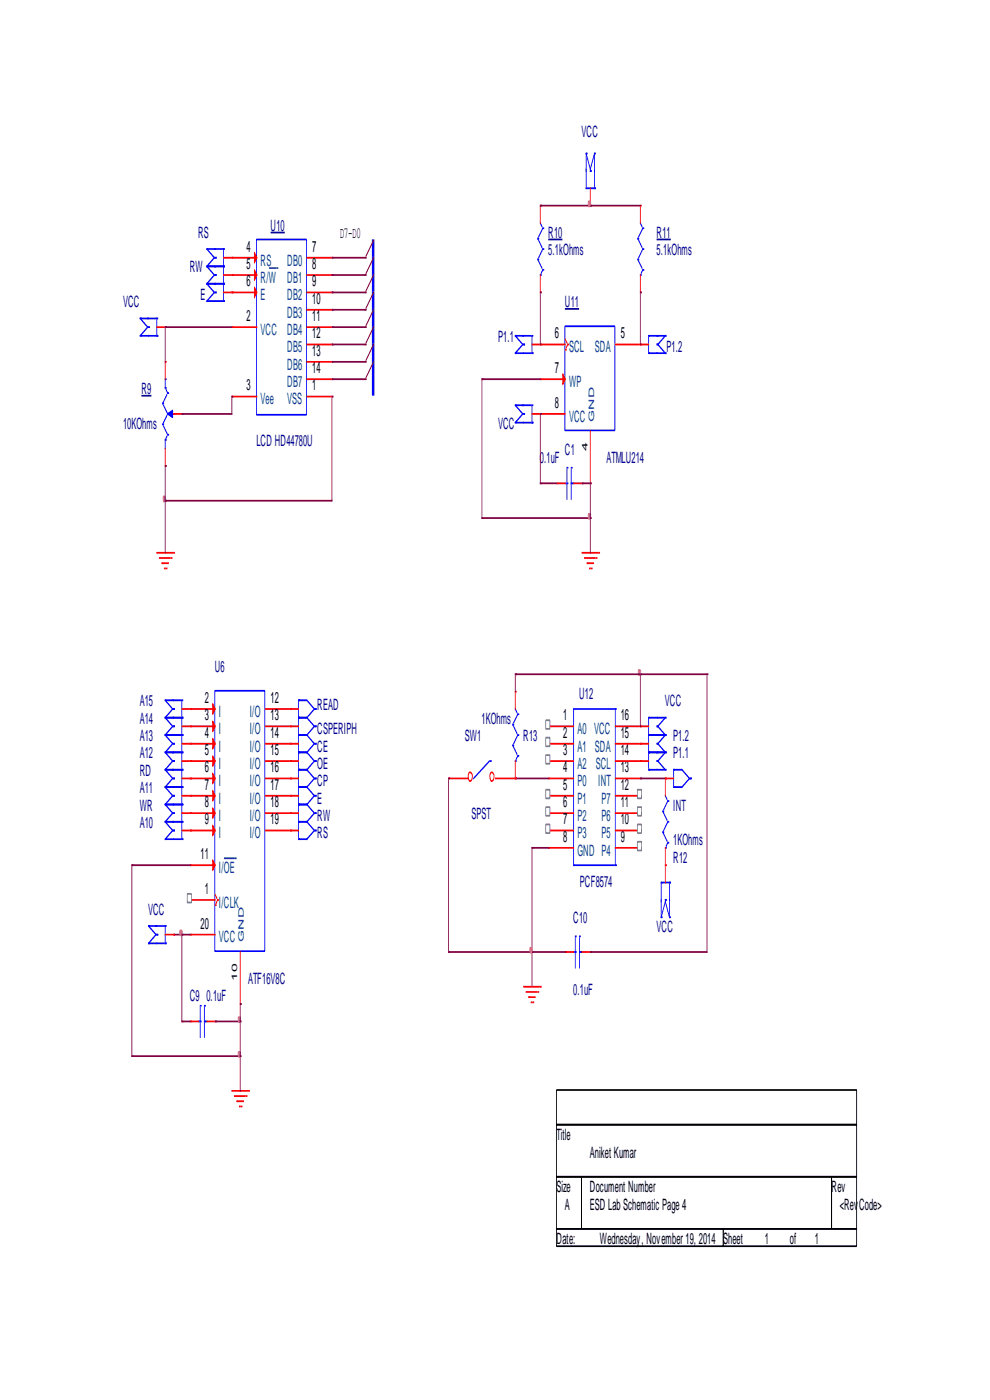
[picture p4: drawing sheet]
<svg xmlns="http://www.w3.org/2000/svg" width="210mm" height="297mm" viewBox="0 0 210 297" stroke-linecap="round" stroke-linejoin="round" font-family="sans-serif">
<path d="M118 231.2h63.7v7.4h-63.7zM118 238.6h63.7v11.1h-63.7zM118 249.7h5.3v11h-5.3zM123.3 249.7h53.1v11h-53.1zM176.4 249.7h5.3v11h-5.3zM118 260.7h35.4v3.7h-35.4zM153.4 260.7h28.3v3.7h-28.3z" fill="none" stroke="#000" stroke-width=".25"/>
<g fill="none" stroke="#00f" stroke-width=".25">
<path d="M124.3 32.6h.1M124.3 39.9h.1M124.3 32.9v6.7M124.3 39.9h1.6M124.3 32.6l.9 3.3 .9-3.3M125.2 36.3h.1M126.1 32.6h.1M126.1 39.9h.1M126.1 32.9v6.7M43.9 52.8h.1M43.9 56.5h.1M43.9 52.8l1.6 1.9-1.6 1.8"/>
<path d="M43.9 56.5l1.6 1.8-1.6 1.9M44.1 52.8h3.1M44.1 56.5h3.1M45.6 54.7h.1M45.6 58.3h.1M47.4 52.8h.1M47.4 56.5h.1M47.4 52.8v3.3M47.4 56.5v3.3M54.4 50.8h10.6v37.2h-10.6zM114.1 50.6h.1M114.1 55h.1"/>
<path d="M114.1 50.6l.8 1.9M114.1 55l.8 1.9M114.6 58.3h.1M114.6 47.3l.3 .7M115.1 48.4h.1M115.1 52.8h.1M115.1 57.2h.1M115.1 48.4l-.9 1.9M115.1 52.8l-.9 1.9M115.1 57.2l-.3 .8M135.3 50.6h.1M135.3 55h.1"/>
<path d="M135.3 50.6l.9 1.9M135.3 55l.9 1.9M135.8 58.3h.1M135.8 47.3l.4 .7M136.3 48.4h.1M136.3 52.8h.1M136.3 57.2h.1M136.3 48.4l-.8 1.9M136.3 52.8l-.8 1.9M136.3 57.2l-.3 .8M29.7 67.6h.1M29.7 71.2h.1"/>
<path d="M29.7 67.6l1.6 1.8-1.6 1.8M29.9 71.2h3.2M29.9 67.6h3.2M31.5 69.4h.1M33.3 67.6h.1M33.3 71.2h.1M33.3 67.6v3.3M43.9 60.2h.1M43.9 63.9h.1M43.9 60.2l1.6 1.8-1.6 1.9M44.1 60.2h3.1M44.1 63.9h3.1"/>
<path d="M45.6 62h.1M47.4 60.2h.1M47.4 63.9h.1M47.4 60.2v3.3M109.3 71.2h.1M109.3 74.9h.1M109.3 71.2l1.6 1.9-1.6 1.8M109.5 71.2h3.1M109.5 74.9h3.1M111.1 73.1h.1M112.8 71.2h.1M112.8 74.9h.1"/>
<path d="M112.8 71.2v3.4M119.8 69.2h10.6v22.1h-10.6zM137.6 71.2h.1M137.6 74.9h.1M137.6 71.2v3.4M137.8 71.2h3.1M137.8 74.9h3.1M139.3 73.1h.1M141.1 71.2h.1M141.1 74.9h.1M141.1 71.2l-1.6 1.9 1.6 1.8M34.5 90h.1"/>
<path d="M34.5 85.6h.1M34.7 90.4l.9 1.8M34.7 86l.9 1.8M35 93.3h.1M35 82.3h.1M35 80.5h.1M35 80.8v1.5M35 93.7v1.5M35.2 82.7l.4 .7M35.4 92.6l-.4 .7M35.4 88.2l-.9 1.8M35.4 83.8l-.9 1.8"/>
<path d="M35.6 92.2h.1M35.6 87.8h.1M35.6 83.4h.1M36.4 87.8h.2M36.8 87.8h.1M109.3 86h.1M109.3 89.7h.1M109.3 86l1.6 1.8-1.6 1.9M109.5 86h3.1M109.5 89.7h3.1M111.1 87.8h.1M112.8 86h.1"/>
<path d="M112.8 89.7h.1M112.8 86v3.3M120.2 99.2h.1M120.2 99.6v6.3M121.1 99.2h.1M121.1 99.6v6.3M119.9 102.5h.2M120.2 102.5h.1M121.1 102.5h.1M121.3 102.5h.4M35 148.6h.1M35 152.3h.1"/>
<path d="M35 155.9h.1M35 159.6h.1M35 148.6l1.6 1.8-1.6 1.9M35 155.9l1.6 1.9-1.6 1.8M35 152.3l1.6 1.8-1.6 1.8M35 159.6l1.6 1.9-1.6 1.8M35.2 148.6h3.2M35.2 152.3h3.2M35.2 155.9h3.2M35.2 159.6h3.2M36.8 150.4h.1M36.8 157.8h.1"/>
<path d="M36.8 154.1h.1M38.6 148.6h.1M38.6 152.3h.1M38.6 155.9h.1M38.6 159.6h.1M38.6 148.6v3.3M38.6 152.3v3.3M38.6 155.9v3.3M38.6 159.6v3.3M45.6 146.5h10.6v55.3h-10.6zM63.3 155.9h.1M63.3 159.6h.1"/>
<path d="M63.3 152.3h.1M63.3 148.6h.1M63.3 148.9v6.7M63.3 155.9v3.3M63.3 159.6v3.3M63.5 148.6h1.6l1.6 1.8-1.6 1.9M63.5 152.3h1.6M63.5 155.9h1.6M63.5 159.6h1.6M65.1 155.9l1.6 1.9-1.6 1.8M65.1 159.6l1.6 1.9-1.6 1.8M65.1 152.3l1.6 1.8-1.6 1.8"/>
<path d="M66.9 157.8h.1M66.9 150.4h.1M66.9 154.1h.1M35 163.3h.1M35 167h.1M35 170.7h.1M35 174.3h.1M35 178h.1M35 163.3l1.6 1.8-1.6 1.9M35 167l1.6 1.8-1.6 1.9M35 170.7l1.6 1.8-1.6 1.8M35 174.3l1.6 1.9-1.6 1.8"/>
<path d="M35.2 163.3h3.2M35.2 167h3.2M35.2 170.7h3.2M35.2 174.3h3.2M35.2 178h3.2M36.8 161.5h.1M36.8 165.1h.1M36.8 168.8h.1M36.8 172.5h.1M36.8 176.2h.1M38.6 163.3h.1M38.6 167h.1"/>
<path d="M38.6 170.7h.1M38.6 174.3h.1M38.6 178h.1M38.6 163.3v3.3M38.6 167v3.3M38.6 170.7v3.3M38.6 174.3v3.4M63.3 163.3h.1M63.3 167h.1M63.3 170.7h.1M63.3 174.3h.1M63.3 178h.1"/>
<path d="M63.3 163.3v3.3M63.3 167v3.3M63.3 170.7v3.3M63.3 174.3v3.4M63.5 163.3h1.6M63.5 167h1.6M63.5 170.7h1.6M63.5 174.3h1.6M65.1 163.3l1.6 1.8-1.6 1.9M65.1 167l1.6 1.8-1.6 1.9M65.1 170.7l1.6 1.8-1.6 1.8M65.1 174.3l1.6 1.9-1.6 1.8h-1.6"/>
<path d="M66.9 165.1h.1M66.9 168.8h.1M66.9 172.5h.1M66.9 176.2h.1M66.9 161.5h.1M31.5 196.4h.1M31.5 196.4l1.6 1.9-1.6 1.8M31.7 196.4h3.2M33.3 198.3h.1M35 196.4h.1M35 196.4v3.4M31.5 200.1h.1"/>
<path d="M31.7 200.1h3.2M35 200.1h.1M42.1 216.7h.2M42.5 216.7h.1M42.5 213.4h.1M42.5 213.7v6.3M43.3 213.4h.1M43.3 216.7h.1M43.3 213.7v6.3M43.5 216.7h.4"/>
</g>
<path d="M57.4 49.3h3M116.3 50.8h3M139.3 50.8h3M119.8 65.5h3M30 84h2.1" fill="none" stroke="#000080" stroke-width=".25"/>
<g fill="none" stroke="#f00" stroke-width=".25">
<path d="M125.2 39.9v3.4M47.4 54.7h1.6M47.4 58.3h1.6M49.2 54.7h.1M49.2 58.3h.1M49.4 54.7h5.1M49.4 58.3h5.1M65.1 54.7h5.1M65.1 58.3h5.1M70.4 54.7h.1M70.4 58.3h.1M114.6 43.6h.1"/>
<path d="M114.6 44v3.3M114.6 58.3v3.4M125.2 43.6h.1M135.8 43.6h.1M135.8 44v3.3M135.8 58.3v3.4M33.3 69.4h1.6M35 76.8h.1M35 69.4h.1M35 77.1v3.4M47.4 62h1.6M49.2 62h.1"/>
<path d="M49.2 69.4h.1M49.4 62h5.1M49.4 69.4h5.1M65.1 62h5.1M65.1 65.7h5.1M65.1 69.4h5.1M65.1 73.1h5.1M65.1 76.8h5.1M70.4 62h.1M70.4 65.7h.1M70.4 69.4h.1M70.4 73.1h.1"/>
<path d="M70.4 76.8h.1M112.8 73.1h1.6M114.6 73.1h.1M114.6 62h.1M114.8 73.1h5.1M119.9 74.2h.1M119.9 72l.3 .7M120.4 73.1h.1M120.4 73.1l-.3 .7M130.5 73.1h5.1M135.8 73.1h.1M135.8 62h.1"/>
<path d="M136 73.1h1.6M35 98.9h.1M35 95.2v3.3M36.8 87.8h1.6M38.6 87.8h.1M49.2 84.1h.1M49.4 84.1h5.1M65.1 80.5h5.1M65.1 84.1h5.1M70.4 80.5h.1M70.4 84.1h.1M112.8 87.8h1.6"/>
<path d="M114.6 87.8h.1M114.6 80.5h.1M114.8 80.5h5.1M114.8 87.8h5.1M125.2 91.5v10.7M33.3 117.3h3.3M33.8 118.4h2.3M34.3 119.5h.1M34.5 119.5h1.2M36.3 118.4h.1M36.8 117.3h.1M118.1 102.5h.1"/>
<path d="M118.3 102.5h1.6M121.7 102.5h1.6M123.4 102.5h.1M123.4 117.3h3.4M124 118.4h2.3M124.5 119.5h.1M124.7 119.5h1.2M125.2 102.5h.1M126.4 118.4h.1M127 117.3h.1M34.9 120.6h.1M35.2 120.6h.1"/>
<path d="M125 120.6h.2M125.4 120.6h.1M38.6 150.4h1.6M38.6 157.8h1.6M38.6 154.1h1.6M40.3 150.4h.1M40.3 157.8h.1M40.3 154.1h.1M61.6 157.8h.1M61.6 150.4h.1M61.6 154.1h.1M61.7 150.4h1.6"/>
<path d="M61.7 157.8h1.6M61.7 154.1h1.6M38.6 165.1h1.6M38.6 168.8h1.6M38.6 172.5h1.6M38.6 176.2h1.6M38.6 161.5h1.6M40.3 161.5h.1M40.3 165.1h.1M40.3 168.8h.1M40.3 172.5h.1M40.3 176.2h.1"/>
<path d="M61.6 165.1h.1M61.6 168.8h.1M61.6 172.5h.1M61.6 176.2h.1M61.6 161.5h.1M61.7 165.1h1.6M61.7 168.8h1.6M61.7 172.5h1.6M61.7 176.2h1.6M61.7 161.5h1.6M35 198.3h1.6M36.8 198.3h.1"/>
<path d="M40.3 190.9h.1M40.5 190.9h5.1M45.6 192h.1M45.6 189.8l.4 .8M46.2 190.9h.1M46.2 190.9l-.4 .8M40.3 216.7h.1M40.5 216.7h1.6M43.9 216.7h1.6M45.6 216.7h.1M49.2 231.4h3.3M49.7 232.5h2.3"/>
<path d="M50.2 233.6h.1M50.4 233.6h1.3M50.8 234.7h.1M51.1 234.7h.1M52.2 232.5h.1M52.7 231.4h.1"/>
</g>
<g fill="#f00" stroke="#f00" stroke-width=".25">
<path d="M54 53.6l.5 1.1-.5 1.1z"/>
<path d="M54 57.2l.5 1.1-.5 1.2z"/>
<path d="M54 60.9l.5 1.1-.5 1.1z"/>
<path d="M119.4 79.3l.5 1.2-.5 1.1z"/>
</g>
<path d="M57.1 56.9h1.4M58.7 56.9h.1" fill="none" stroke="#004080" stroke-width=".25"/>
<g fill="none" stroke="#800040" stroke-width=".25">
<path d="M70.4 58.3h.1M70.4 54.7h.1M70.6 58.3h6.9M70.6 54.7h6.9M114.6 43.6h.1M114.8 43.6h10.4M125.2 43.6h.1M125.4 43.6h10.4M35 69.4h.1M35 69.8v7M35.2 69.4h14M70.4 62h.1"/>
<path d="M70.4 76.8h.1M70.4 73.1h.1M70.4 69.4h.1M70.4 65.7h.1M70.6 62h6.9M70.6 76.8h6.9M70.6 73.1h6.9M70.6 69.4h6.9M70.6 65.7h6.9M114.6 62h.1M114.6 62.4v10.7M135.8 62h.1"/>
<path d="M135.8 62.4v10.7M35 98.9h.1M35 99.2v7M38.6 87.8h.1M49.2 84.1h.1M49.2 84.5v3.3h-10.5M70.4 80.5h.1M70.4 84.1h.1M70.4 84.5v21.7h-35.2M70.6 80.5h6.9M102.2 80.5h.1M102.2 80.8v29.1"/>
<path d="M102.4 80.5h12.2M114.6 87.8h.1M114.6 88.2v14.3M35 106.2h.1M35 106.6v10.7M102.2 109.9h.1M102.4 109.9h22.8M114.6 102.5h.1M114.8 102.5h3.3M123.4 102.5h.1M123.6 102.5h1.6M125.2 109.9h.1"/>
<path d="M125.2 102.5h.1M125.2 102.9v7M125.2 110.3v7M36.8 198.3h.1M37 198.3h1.6M38.6 198.3h.1M38.6 198.7v18M38.6 216.7h.1M38.7 216.7h1.6M45.6 216.7h.1M45.8 216.7h5.1"/>
</g>
<g fill="#f0f" stroke="#f0f" stroke-width=".25">
<path d="M124.8 109h.3a.69 .69 0 0 1-.2 1.1l-.1-.4z" fill-rule="evenodd"/>
<path d="M34.6 105.3h.3a.69 .69 0 0 1-.1 1.1l-.2-.4z" fill-rule="evenodd"/>
<path d="M124.8 42.7h.3a.69 .69 0 0 1-.2 1.1l-.1-.4z" fill-rule="evenodd"/>
<path d="M50.6 215.8h.3a.69 .69 0 0 1-.2 1.1l-.2-.4z" fill-rule="evenodd"/>
<path d="M38.2 197.4h.3a.69 .69 0 0 1-.2 1.1l-.2-.4z" fill-rule="evenodd"/>
</g>
<path d="M79.1 50.8v33.2" fill="none" stroke="#00f" stroke-width=".76" stroke-linecap="butt"/>
<path d="M35.6 87.8l1-.7v1.4z" fill="#00f" stroke="#00f" stroke-width=".25"/>
<path d="M39.7 189.6h.9v1.9h-.9z" fill-rule="evenodd" fill="#fff" stroke="#808080" stroke-width=".25"/>
<g fill="#f00" stroke="#f00" stroke-width=".25">
<path d="M45.1 182.5l.5 1.1-.5 1.1z"/>
<path d="M45.1 149.3l.5 1.1-.5 1.1z"/>
<path d="M45.1 153l.5 1.1-.5 1.1z"/>
<path d="M45.1 156.7l.5 1.1-.5 1.1z"/>
<path d="M45.1 160.4l.5 1.1-.5 1.1z"/>
<path d="M45.1 164l.5 1.1-.5 1.1z"/>
<path d="M45.1 167.7l.5 1.1-.5 1.1z"/>
<path d="M45.1 171.4l.5 1.1-.5 1.1z"/>
<path d="M45.1 175.1l.5 1.1-.5 1.1z"/>
</g>
<g fill="none" stroke="#f00" stroke-width=".25">
<path d="M40.3 150.4h.1M40.3 154.1h.1M40.3 157.8h.1M40.5 150.4h5.1M40.5 154.1h5.1M40.5 157.8h5.1M56.2 150.4h5.2M56.2 154.1h5.2M56.2 157.8h5.2M61.6 150.4h.1M61.6 154.1h.1M61.6 157.8h.1"/>
<path d="M116.4 154.1h.1M116.5 154.1h5.2M40.3 161.5h.1M40.3 165.1h.1M40.3 168.8h.1M40.3 172.5h.1M40.3 176.2h.1M40.5 161.5h5.1M40.5 165.1h5.1M40.5 168.8h5.1M40.5 172.5h5.1M40.5 176.2h5.1"/>
<path d="M56.2 161.5h5.2M56.2 165.1h5.2M56.2 168.8h5.2M56.2 172.5h5.2M56.2 176.2h5.2M61.6 161.5h.1M61.6 165.1h.1M61.6 168.8h.1M61.6 172.5h.1M61.6 176.2h.1M40.3 183.6h.1M40.3 198.3h.1"/>
<path d="M40.5 183.6h5.1M40.5 198.3h5.1M50.9 213h.1M50.9 202v10.6"/>
</g>
<path d="M47.6 182.1h2.1M49.9 182.1h.1" fill="none" stroke="#004080" stroke-width=".25"/>
<g fill="none" stroke="#800040" stroke-width=".25">
<path d="M77.5 58.3h.1M77.5 54.7h.1M79.2 58.3l-1.6 3.4M79.2 54.7l-1.6 3.3M79.2 51l-1.6 3.3M77.5 62h.1M77.5 76.8h.1M77.5 73.1h.1M77.5 69.4h.1M77.5 65.7h.1M79.2 76.8l-1.6 3.3M79.2 73.1l-1.6 3.3"/>
<path d="M79.2 69.4l-1.6 3.3M79.2 65.7l-1.6 3.3M79.2 62l-1.6 3.4M77.5 80.5h.1M28 183.6h.1M28 183.9v40.2M28.1 183.6h12.2M38.6 198.3h.1M38.7 198.3h1.6M50.9 213h.1M50.9 216.7h.1M50.9 213.4v3.3"/>
<path d="M50.9 217.1v7M28 224.1h.1M28.1 224.1h22.8M50.9 224.1h.1M50.9 224.4v7"/>
</g>
<path d="M50.6 223.2h.3a.69 .69 0 0 1-.2 1l-.2-.3z" fill-rule="evenodd" fill="#f0f" stroke="#f0f" stroke-width=".25"/>
<path d="M130.3 150.4h-8.6v32.8M130.5 150.4h.1M130.5 150.4v32.8M121.7 183.6h.1M121.7 183.6h8.6M130.5 183.6h.1" fill="none" stroke="#00f" stroke-width=".25"/>
<path d="M115.7 152.8h.9v1.9h-.9z" fill-rule="evenodd" fill="#fff" stroke="#808080" stroke-width=".25"/>
<path d="M116.4 157.8h.1M116.5 157.8h5.2" fill="none" stroke="#f00" stroke-width=".25"/>
<path d="M115.7 156.5h.9v1.8h-.9z" fill-rule="evenodd" fill="#fff" stroke="#808080" stroke-width=".25"/>
<path d="M116.4 161.5h.1M116.5 161.5h5.2" fill="none" stroke="#f00" stroke-width=".25"/>
<path d="M115.7 160.2h.9v1.8h-.9z" fill-rule="evenodd" fill="#fff" stroke="#808080" stroke-width=".25"/>
<path d="M116.4 165.1h.1M116.4 168.8h.1M116.5 165.1h5.2M116.5 168.8h5.2" fill="none" stroke="#f00" stroke-width=".25"/>
<path d="M115.7 167.5h.9v1.9h-.9z" fill-rule="evenodd" fill="#fff" stroke="#808080" stroke-width=".25"/>
<path d="M116.4 172.5h.1M116.5 172.5h5.2" fill="none" stroke="#f00" stroke-width=".25"/>
<path d="M115.7 171.2h.9v1.9h-.9z" fill-rule="evenodd" fill="#fff" stroke="#808080" stroke-width=".25"/>
<path d="M116.4 176.2h.1M116.5 176.2h5.2" fill="none" stroke="#f00" stroke-width=".25"/>
<path d="M115.7 174.9h.9v1.8h-.9z" fill-rule="evenodd" fill="#fff" stroke="#808080" stroke-width=".25"/>
<path d="M130.5 154.1h5.1M135.8 154.1h.1M116.4 179.9h.1M116.5 179.9h5.2M130.5 179.9h5.1M135.8 179.9h.1" fill="none" stroke="#f00" stroke-width=".25"/>
<path d="M135.2 178.6h.9v1.8h-.9z" fill-rule="evenodd" fill="#fff" stroke="#808080" stroke-width=".25"/>
<path d="M130.5 176.2h5.1M135.8 176.2h.1" fill="none" stroke="#f00" stroke-width=".25"/>
<path d="M135.2 174.9h.9v1.8h-.9z" fill-rule="evenodd" fill="#fff" stroke="#808080" stroke-width=".25"/>
<path d="M130.5 172.5h5.1M135.8 172.5h.1" fill="none" stroke="#f00" stroke-width=".25"/>
<path d="M135.2 171.2h.9v1.9h-.9z" fill-rule="evenodd" fill="#fff" stroke="#808080" stroke-width=".25"/>
<path d="M130.5 168.8h5.1M135.8 168.8h.1" fill="none" stroke="#f00" stroke-width=".25"/>
<path d="M135.2 167.5h.9v1.9h-.9z" fill-rule="evenodd" fill="#fff" stroke="#808080" stroke-width=".25"/>
<g fill="none" stroke="#f00" stroke-width=".25">
<path d="M130.5 157.8h5.1M135.8 157.8h.1M135.8 154.1h.1M136 157.8h1.6M136 154.1h1.6M130.5 165.1h5.1M130.5 161.5h5.1M135.8 165.1h.1M135.8 161.5h.1M136 161.5h1.6M141.1 165.1h.1M141.1 165.5v3.3"/>
<path d="M141.1 179.9v3.3M141.3 165.1h1.6M141.1 183.6h.1M141.1 183.9v3.3M111.1 209.3h3.3M111.6 210.4h2.3M112.1 211.5h.1M112.3 211.5h1.2M112.6 212.6h.2M113 212.6h.1M114.1 210.4h.1M114.6 209.3h.1"/>
<path d="M119.9 202h.1M120.1 202h1.6M123.4 202h1.6M125.2 202h.1"/>
</g>
<g fill="none" stroke="#00f" stroke-width=".25">
<path d="M137.6 155.9h.1M137.6 159.6h.1M137.6 152.3h.1M137.6 152.3v3.3M137.6 155.9v3.3M137.6 159.6v3.3M137.8 155.9h3.1M137.8 159.6h3.1M137.8 152.3h3.1M139.3 157.8h.1M139.3 154.1h.1M141.1 155.9h.1"/>
<path d="M141.1 159.6h.1M141.1 152.3h.1M141.1 155.9l-1.6 1.9 1.6 1.8M141.1 159.6l-1.6 1.9 1.6 1.8M141.1 152.3l-1.6 1.8 1.6 1.8M103.8 161.5l-3.4 3.6M104 161.5h.1M137.6 163.3h.1M137.8 163.3h3.1M139.3 161.5h.1M140.6 172.1h.1M140.6 176.6h.1"/>
<path d="M140.6 172.1l.9 1.9M140.6 176.6l.9 1.8M141.1 163.3h.1M141.1 179.9h.1M141.1 168.8l.4 .8M141.6 169.9h.1M141.6 174.3h.1M141.6 178.8h.1M141.6 169.9l-.8 1.9M141.6 174.3l-.8 1.9M141.6 178.8l-.3 .7M142.9 163.3h.1"/>
<path d="M142.9 167h.1M142.9 163.3v3.3M143.1 163.3h1.5l1.6 1.8-1.6 1.9h-1.5M146.4 165.1h.1M122 198.7h.1M122 199v6.3M122.9 198.7h.1M122.9 199v6.3M140.2 194.6h.1M140.2 187.2h.1M140.2 187.6v6.6M140.2 187.2h1.6"/>
<path d="M140.2 194.6l.9-3.3 .9 3.3M141.1 190.9h.1M142 194.6h.1M142 187.2h.1M142 187.6v6.6M121.7 202h.1M122 202h.1M122.9 202h.1M123.1 202h.3"/>
</g>
<g fill="none" stroke="#800040" stroke-width=".25">
<path d="M135.8 143h.1M135.8 143.4v10.7M136 143h14M150 143h.1M150 143.4v58.6h-24.6M112.8 179.9h.1M113 179.9h3.4M135.8 165.1h.1M136 165.1h5.1M112.8 180.2v21.8M112.8 202h.1M112.8 202.3v7"/>
<path d="M113 202h6.9M125.2 202h.1"/>
</g>
<path d="M135.4 142.1h.3a.69 .69 0 0 1-.2 1.1l-.1-.4z" fill-rule="evenodd" fill="#f0f" stroke="#f0f" stroke-width=".25"/>
<path d="M99.5 164l.2-.1a1.05 1.05 0 0 1 0 1.8 1.5 1.5 0 0 1-.2-1.7z" fill-rule="evenodd" fill="#fff" stroke="#f00" stroke-width=".25"/>
<path d="M95.1 165.1h.1M95.3 165.1h4.1" fill="none" stroke="#f00" stroke-width=".25"/>
<path d="M104.1 164l.1-.1a1.05 1.05 0 0 1 0 1.8 1.51 1.51 0 0 1-.1-1.7z" fill-rule="evenodd" fill="#fff" stroke="#f00" stroke-width=".25"/>
<path d="M109.3 146.7h.1M109.3 147.1v3.3M105 165.1h4.1M109.3 165.1h.1M109.3 161.5v3.3" fill="none" stroke="#f00" stroke-width=".25"/>
<path d="M109.3 143h.1M109.3 143.4v3.3M109.5 143h26.3M95.1 165.1h.1M95.1 165.5v36.5M109.3 165.1h.1M109.5 165.1h6.9M95.1 202h.1M95.3 202h17.5" fill="none" stroke="#800040" stroke-width=".25"/>
<path d="M112.4 201.1h.3a.69 .69 0 0 1-.1 1.1l-.2-.4z" fill-rule="evenodd" fill="#f0f" stroke="#f0f" stroke-width=".25"/>
<path d="M108.8 153.7h.1M108.8 158.1h.1M108.8 153.7l.8 1.9M108.8 158.1l.8 1.9M109.3 150.4l.3 .8M109.8 151.5h.1M109.8 155.9h.1M109.8 151.5l-.9 1.9M109.8 155.9l-.9 1.9M109.3 161.5h.1M109.8 160.4h.1M109.8 160.4l-.3 .7" fill="none" stroke="#00f" stroke-width=".25"/>
<g font-size="3.3" fill="#000080">
<text x="123.3" y="29.1">VCC</text>
<text x="42" y="50.4">RS</text>
<text x="57.4" y="49">U10</text>
<text x="116.3" y="50.4">R10</text>
<text x="139.3" y="50.4">R11</text>
<text x="40.2" y="57.8">RW</text>
<text x="116.3" y="54.1">5.1kOhms</text>
<text x="139.3" y="54.1">5.1kOhms</text>
<text x="26.1" y="65.2">VCC</text>
<text x="42.5" y="63.7">E</text>
<text x="119.8" y="65.2">U11</text>
<text x="105.7" y="72.5">P1.1</text>
<text x="141.4" y="74.7">P1.2</text>
<text x="30" y="83.6">R9</text>
<text x="26.1" y="90.9">10KOhms</text>
<text x="54.4" y="94.6">LCD HD44780U</text>
<text x="105.7" y="90.9">VCC</text>
<text x="114.5" y="98.3">0.1uF</text>
<text x="119.8" y="96.5">C1</text>
<text x="128.6" y="98.3">ATMLU214</text>
<text x="45.6" y="142.5">U6</text>
<text x="29.6" y="149.9">A15</text>
<text x="122.8" y="148.4">U12</text>
<text x="141" y="149.9">VCC</text>
<text x="29.6" y="153.5">A14</text>
<text x="67.3" y="150.6">READ</text>
<text x="67.3" y="155.8">CSPERIPH</text>
<text x="102.1" y="153.5">1KOhms</text>
<text x="29.6" y="157.2">A13</text>
<text x="29.6" y="160.9">A12</text>
<text x="67.3" y="159.4">CE</text>
<text x="98.6" y="157.2">SW1</text>
<text x="111" y="157.2">R13</text>
<text x="142.8" y="157.2">P1.2</text>
<text x="142.8" y="160.9">P1.1</text>
<text x="29.6" y="164.6">RD</text>
<text x="67.3" y="166.8">CP</text>
<text x="67.3" y="163.1">OE</text>
<text x="29.6" y="168.3">A11</text>
<text x="29.6" y="172">WR</text>
<text x="67.3" y="170.5">E</text>
<text x="100" y="173.8">SPST</text>
<text x="142.8" y="172">INT</text>
<text x="29.6" y="175.6">A10</text>
<text x="67.3" y="174.2">RW</text>
<text x="67.3" y="177.8">RS</text>
<text x="142.8" y="179.3">1KOhms</text>
<text x="142.8" y="183">R12</text>
<text x="123" y="188.2">PCF8574</text>
<text x="31.4" y="194">VCC</text>
<text x="121.6" y="195.9">C10</text>
<text x="139.3" y="197.7">VCC</text>
<text x="52.6" y="208.8">ATF16V8C</text>
<text x="40.2" y="212.5">C9</text>
<text x="43.8" y="212.5">0.1uF</text>
<text x="121.6" y="211">0.1uF</text>
</g>
<g font-size="3.3">
<text x="52.3" y="53.4">4</text>
<text x="66.2" y="53.4">7</text>
<text x="72.1" y="50.4">D7-D0</text>
<text x="52.3" y="57.1">5</text>
<text x="66.2" y="57.1">8</text>
<text x="52.3" y="60.7">6</text>
<text x="66.2" y="60.7">9</text>
<text x="66.2" y="64.4">10</text>
<text x="52.3" y="68.1">2</text>
<text x="66.2" y="68.1">11</text>
<text x="66.2" y="71.8">12</text>
<text x="117.7" y="71.8">6</text>
<text x="131.7" y="71.8">5</text>
<text x="66.2" y="75.5">13</text>
<text x="52.3" y="82.8">3</text>
<text x="66.2" y="79.2">14</text>
<text x="66.2" y="82.8">1</text>
<text x="117.7" y="79.2">7</text>
<text x="117.7" y="86.5">8</text>
<text x="43.4" y="149.1">2</text>
<text x="57.4" y="149.1">12</text>
<text x="43.4" y="152.8">3</text>
<text x="57.4" y="152.8">13</text>
<text x="119.5" y="152.8">1</text>
<text x="131.7" y="152.8">16</text>
<text x="43.4" y="156.5">4</text>
<text x="43.4" y="160.2">5</text>
<text x="57.4" y="156.5">14</text>
<text x="57.4" y="160.2">15</text>
<text x="119.5" y="156.5">2</text>
<text x="119.5" y="160.2">3</text>
<text x="131.7" y="160.2">14</text>
<text x="131.7" y="156.5">15</text>
<text x="43.4" y="163.9">6</text>
<text x="43.4" y="167.5">7</text>
<text x="57.4" y="163.9">16</text>
<text x="57.4" y="167.5">17</text>
<text x="119.5" y="163.9">4</text>
<text x="119.5" y="167.5">5</text>
<text x="131.7" y="167.5">12</text>
<text x="131.7" y="163.9">13</text>
<text x="43.4" y="171.2">8</text>
<text x="57.4" y="171.2">18</text>
<text x="119.5" y="171.2">6</text>
<text x="131.7" y="171.2">11</text>
<text x="43.4" y="174.9">9</text>
<text x="57.4" y="174.9">19</text>
<text x="119.5" y="174.9">7</text>
<text x="119.5" y="178.6">8</text>
<text x="131.7" y="178.6">9</text>
<text x="131.7" y="174.9">10</text>
<text x="42.5" y="182.3">11</text>
<text x="43.4" y="189.6">1</text>
<text x="42.5" y="197">20</text>
<text x="118" y="241.9">Title</text>
<text x="125.1" y="245.6">Aniket Kumar</text>
<text x="118" y="253">Size</text>
<text x="119.8" y="256.7">A</text>
<text x="125.1" y="253">Document Number</text>
<text x="125.1" y="256.7">ESD Lab Schematic Page 4</text>
<text x="176.4" y="253">Rev</text>
<text x="178.2" y="256.7">&lt;RevCode&gt;</text>
<text x="118" y="264">Date:</text>
<text x="127.2" y="264">Wednesday, November 19, 2014</text>
<text x="153.4" y="264">Sheet</text>
<text x="162.2" y="264">1</text>
<text x="167.5" y="264">of</text>
<text x="172.8" y="264">1</text>
</g>
<g font-size="3.3" fill="#004080">
<text x="55.3" y="56.3">RS</text>
<text x="60.9" y="56.3">DB0</text>
<text x="55.3" y="60">R/W</text>
<text x="55.3" y="63.7">E</text>
<text x="60.9" y="60">DB1</text>
<text x="60.9" y="63.7">DB2</text>
<text x="55.3" y="71.1">VCC DB4</text>
<text x="60.9" y="67.4">DB3</text>
<text x="60.9" y="74.7">DB5</text>
<text x="120.7" y="74.7">SCL SDA</text>
<text x="60.9" y="78.4">DB6</text>
<text x="60.9" y="82.1">DB7</text>
<text x="120.7" y="82.1">WP</text>
<text x="55.3" y="85.8">Vee</text>
<text x="60.9" y="85.8">VSS</text>
<text x="120.7" y="89.5">VCC</text>
<text x="46.4" y="152.1">I</text>
<text x="46.4" y="155.8">I</text>
<text x="53" y="152.1">I/O</text>
<text x="53" y="155.8">I/O</text>
<text x="122.5" y="155.8">A0 VCC</text>
<text x="46.4" y="159.4">I</text>
<text x="53" y="159.4">I/O</text>
<text x="122.5" y="159.4">A1 SDA</text>
<text x="46.4" y="163.1">I</text>
<text x="46.4" y="166.8">I</text>
<text x="53" y="163.1">I/O</text>
<text x="53" y="166.8">I/O</text>
<text x="122.5" y="163.1">A2 SCL</text>
<text x="122.5" y="166.8">P0</text>
<text x="126.9" y="166.8">INT</text>
<text x="46.4" y="170.5">I</text>
<text x="53" y="170.5">I/O</text>
<text x="122.5" y="170.5">P1</text>
<text x="127.6" y="170.5">P7</text>
<text x="46.4" y="174.2">I</text>
<text x="46.4" y="177.8">I</text>
<text x="53" y="174.2">I/O</text>
<text x="53" y="177.8">I/O</text>
<text x="122.5" y="174.2">P2</text>
<text x="122.5" y="177.8">P3</text>
<text x="127.6" y="177.8">P5</text>
<text x="127.6" y="174.2">P6</text>
<text x="46.4" y="185.2">I/OE</text>
<text x="122.5" y="181.5">GND P4</text>
<text x="46.4" y="192.6">I/CLK</text>
<text x="46.4" y="199.9">VCC</text>
</g>
<g font-size="1.6" fill="#004080">
<text x="126" y="89.5" transform="rotate(-90 126 89.5)">GND</text>
<text x="51.7" y="199.9" transform="rotate(-90 51.7 199.9)">GND</text>
</g>
<g font-size="1.6">
<text x="124.6" y="95.7" transform="rotate(-90 124.6 95.7)">4</text>
<text x="50.3" y="208" transform="rotate(-90 50.3 208)">10</text>
</g>
</svg>
